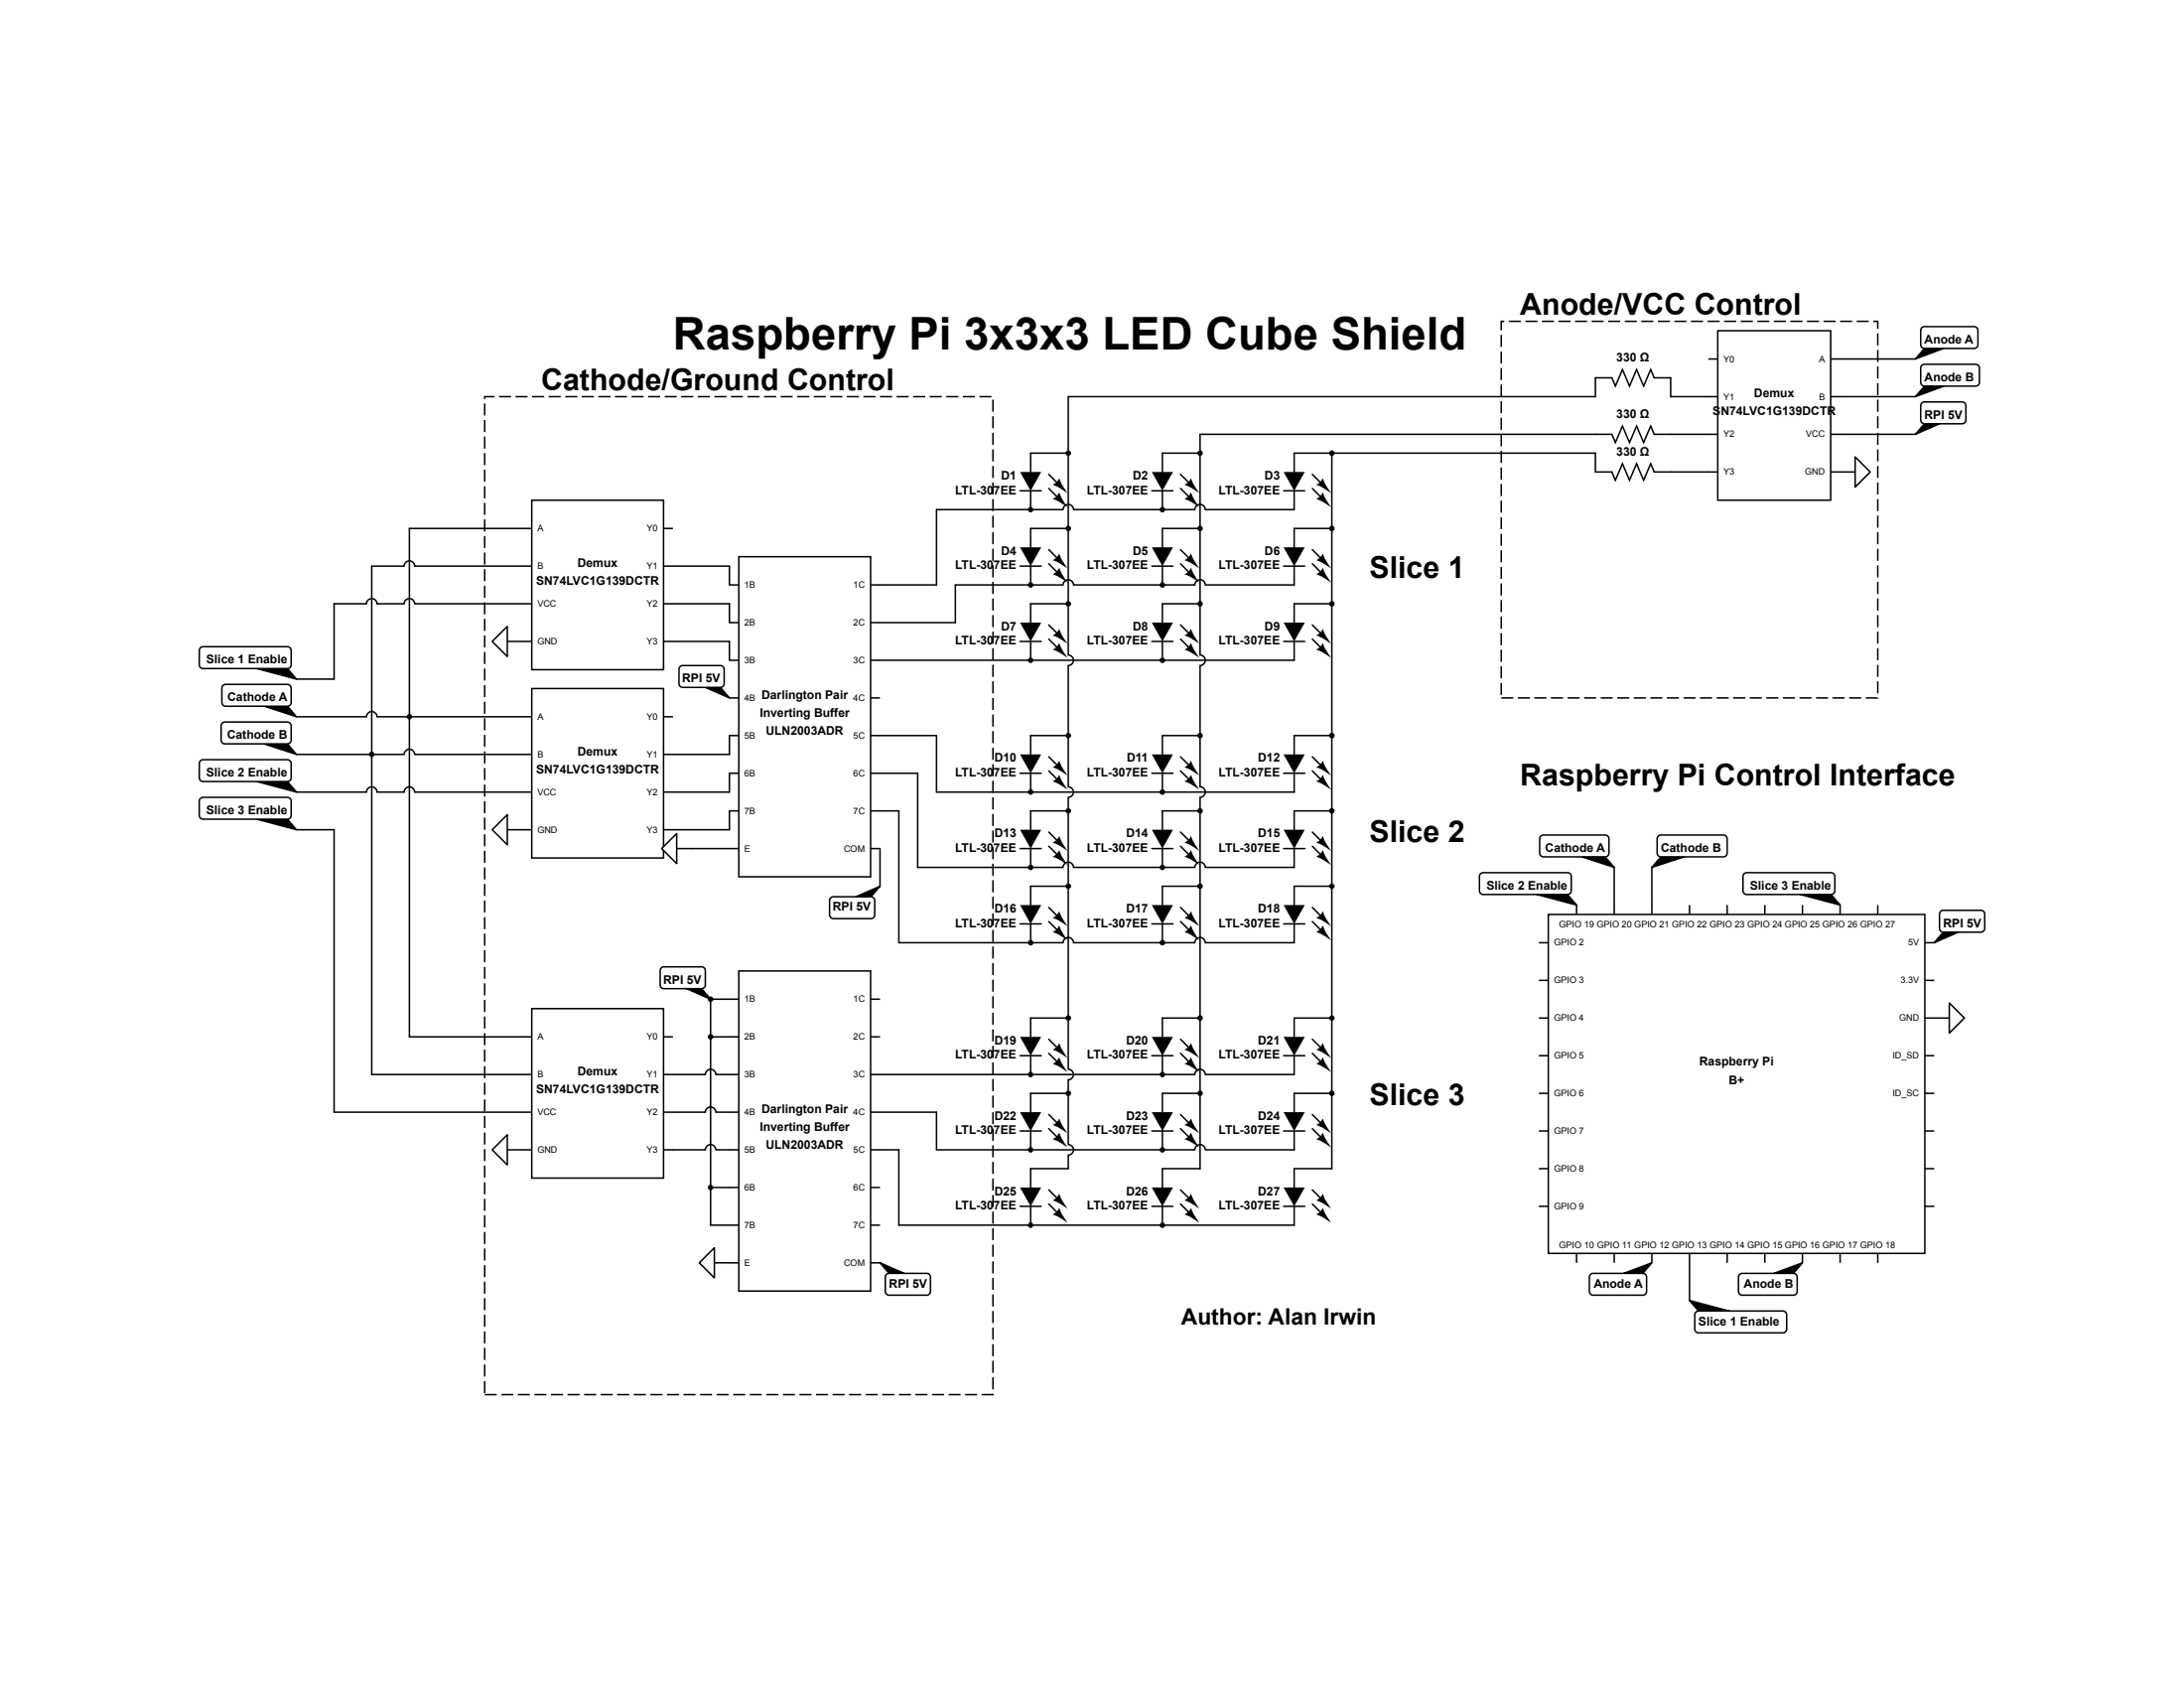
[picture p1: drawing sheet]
<svg xmlns="http://www.w3.org/2000/svg" width="279mm" height="216mm" viewBox="0 0 279 216" stroke-linecap="round" stroke-linejoin="round" font-family="sans-serif">
<g fill="#000">
<path d="M246.2 54.2h1.9l-3.1 1.4zM246.2 49.4h2.5l-3.7 1.3zM246.2 44.6h2.4l-3.6 1.3zM130.5 60.4h2.7l-1.4 2.4zM130.5 70h2.7l-1.4 2.4zM130.5 79.6h2.7l-1.4 2.4zM135.5 63l.3 .7 .8 1.2-1.2-.8-.7-.3a1.66 1.66 0 0 0 .8-.8zM135.5 61.2l.3 .7 .8 1.2-1.2-.8-.7-.3a1.66 1.66 0 0 0 .8-.8zM135.5 72.6l.3 .7 .8 1.2-1.2-.7-.7-.3a1.66 1.66 0 0 0 .8-.9zM135.5 70.8l.3 .7 .8 1.2-1.2-.7-.7-.4a1.66 1.66 0 0 0 .8-.8zM147.4 60.4h2.7l-1.4 2.4zM147.4 70h2.7l-1.4 2.4z"/>
<path d="M147.4 79.6h2.7l-1.4 2.4zM151.5 63.8a1.67 1.67 0 0 0 .9-.8l.3 .7 .7 1.2-1.1-.8zM151.5 62a1.66 1.66 0 0 0 .9-.8l.3 .7 .7 1.2-1.1-.8zM151.5 73.5a1.67 1.67 0 0 0 .9-.9l.3 .7 .7 1.2-1.1-.7zM151.5 71.6a1.67 1.67 0 0 0 .9-.8l.3 .7 .7 1.2-1.1-.7zM164.2 60.4h2.7l-1.3 2.4zM164.2 70h2.7l-1.3 2.4zM164.2 79.6h2.7l-1.3 2.4zM169.2 63l.3 .7 .8 1.2-1.2-.8-.7-.3a1.66 1.66 0 0 0 .8-.8zM169.2 61.2l.3 .7 .8 1.2-1.2-.8-.7-.3a1.66 1.66 0 0 0 .8-.8zM169.2 72.6l.3 .7 .8 1.2-1.2-.7-.7-.3a1.66 1.66 0 0 0 .8-.9zM169.2 70.8l.3 .7 .8 1.2-1.2-.7-.7-.4a1.66 1.66 0 0 0 .8-.8z"/>
<path d="M33.8 95.1h3l1.1 1.4zM33.8 90.3h3l1.1 1.4zM32.8 85.5h4l1.1 1.4zM90.2 87.9h2l1.1 1.4zM130.5 96.5h2.7l-1.4 2.4zM135.5 82.2l.3 .8 .8 1.1-1.2-.7-.7-.3a1.66 1.66 0 0 0 .8-.9zM135.5 80.4l.3 .8 .8 1.1-1.2-.7-.7-.3a1.67 1.67 0 0 0 .8-.9zM135.5 99.1l.3 .7 .8 1.2-1.2-.8-.7-.3a1.66 1.66 0 0 0 .8-.8zM135.5 97.3l.3 .7 .8 1.2-1.2-.8-.7-.3a1.66 1.66 0 0 0 .8-.8zM147.4 96.5h2.7l-1.4 2.4zM151.5 83.1a1.66 1.66 0 0 0 .9-.9l.3 .8 .7 1.1-1.1-.7zM151.5 81.3a1.67 1.67 0 0 0 .9-.9l.3 .8 .7 1.1-1.1-.7z"/>
<path d="M151.5 99.9a1.67 1.67 0 0 0 .9-.8l.3 .7 .7 1.2-1.1-.8zM152.4 97.3l.3 .7 .7 1.2-1.1-.8-.8-.3a1.66 1.66 0 0 0 .9-.8zM164.2 96.5h2.7l-1.3 2.4zM168.4 83.1a1.66 1.66 0 0 0 .8-.9l.3 .8 .8 1.1-1.2-.7zM168.4 81.3a1.66 1.66 0 0 0 .8-.9l.3 .8 .8 1.1-1.2-.7zM169.2 99.1l.3 .7 .8 1.2-1.2-.8-.7-.3a1.66 1.66 0 0 0 .8-.8zM169.2 97.3l.3 .7 .8 1.2-1.2-.8-.7-.3a1.66 1.66 0 0 0 .8-.8zM32.8 104.8h4l1.1 1.3zM32.8 100h4l1.1 1.3zM109.5 114.7l3.1-1.3-1.2 1.3zM130.5 106.1h2.7l-1.4 2.4zM130.5 115.8h2.7l-1.4 2.4z"/>
<path d="M135.5 108.7l.3 .8 .8 1.1-1.2-.7-.7-.3a1.66 1.66 0 0 0 .8-.9zM135.5 106.9l.3 .8 .8 1.1-1.2-.7-.7-.3a1.66 1.66 0 0 0 .8-.9zM135.5 118.4l.3 .7 .8 1.2-1.2-.8-.7-.3a1.66 1.66 0 0 0 .8-.8zM134.7 117.4a1.66 1.66 0 0 0 .8-.8l.3 .7 .8 1.2-1.2-.8zM147.4 106.1h2.7l-1.4 2.4zM147.4 115.8h2.7l-1.4 2.4zM151.5 109.6a1.67 1.67 0 0 0 .9-.9l.3 .8 .7 1.1-1.1-.7zM151.5 107.8a1.67 1.67 0 0 0 .9-.9l.3 .8 .7 1.1-1.1-.7zM151.5 119.2a1.66 1.66 0 0 0 .9-.8l.3 .7 .7 1.2-1.1-.8zM151.5 117.4a1.66 1.66 0 0 0 .9-.8l.3 .7 .7 1.2-1.1-.8zM164.2 106.1h2.7l-1.3 2.4zM164.2 115.8h2.7l-1.3 2.4z"/>
<path d="M168.4 109.6a1.66 1.66 0 0 0 .8-.9l.3 .8 .8 1.1-1.2-.7zM168.4 107.8a1.66 1.66 0 0 0 .8-.9l.3 .8 .8 1.1-1.2-.7zM168.4 119.2a1.66 1.66 0 0 0 .8-.8l.3 .7 .8 1.2-1.2-.8zM168.4 117.4a1.66 1.66 0 0 0 .8-.8l.3 .7 .8 1.2-1.2-.8zM196.6 114.4h3.9l1.2 1.4zM202.4 109.6h3l1.1 1.3zM212.5 109.6h3l-4.2 1.3zM230.3 114.4h4l1.1 1.4zM87.8 126.5h2l1.1 1.3zM130.5 132.6h2.7l-1.4 2.4zM135.5 135.2l.3 .8 .8 1.1-1.2-.7-.7-.3a1.66 1.66 0 0 0 .8-.9zM135.5 133.4l.3 .8 .8 1.1-1.2-.7-.7-.3a1.66 1.66 0 0 0 .8-.9z"/>
<path d="M147.4 132.6h2.7l-1.4 2.4zM152.4 135.2l.3 .8 .7 1.1-1.1-.7-.8-.3a1.67 1.67 0 0 0 .9-.9zM152.4 133.4l.3 .8 .7 1.1-1.1-.7-.8-.3a1.66 1.66 0 0 0 .9-.9zM164.2 132.6h2.7l-1.3 2.4zM169.2 135.2l.3 .8 .8 1.1-1.2-.7-.7-.3a1.66 1.66 0 0 0 .8-.9zM169.2 133.4l.3 .8 .8 1.1-1.2-.7-.7-.3a1.66 1.66 0 0 0 .8-.9zM248.6 119.2h1.9l-3.1 1.4zM130.5 142.3h2.7l-1.4 2.4zM130.5 151.9h2.7l-1.4 2.4zM134.7 145.7a1.66 1.66 0 0 0 .8-.8l.3 .7 .8 1.2-1.2-.8zM135.5 143l.3 .8 .8 1.2-1.2-.8-.7-.3a1.66 1.66 0 0 0 .8-.9zM135.5 154.5l.3 .7 .8 1.2-1.2-.8-.7-.3a1.66 1.66 0 0 0 .8-.8z"/>
<path d="M135.5 152.7l.3 .7 .8 1.2-1.2-.8-.7-.3a1.66 1.66 0 0 0 .8-.8zM147.4 142.3h2.7l-1.4 2.4zM147.4 151.9h2.7l-1.4 2.4zM151.5 145.7a1.66 1.66 0 0 0 .9-.8l.3 .7 .7 1.2-1.1-.8zM152.4 143l.3 .8 .7 1.2-1.1-.8-.8-.3a1.67 1.67 0 0 0 .9-.9zM151.5 155.3a1.66 1.66 0 0 0 .9-.8l.3 .7 .7 1.2-1.1-.8zM151.5 153.5a1.66 1.66 0 0 0 .9-.8l.3 .7 .7 1.2-1.1-.8zM164.2 142.3h2.7l-1.3 2.4zM164.2 151.9h2.7l-1.3 2.4zM168.4 145.7a1.66 1.66 0 0 0 .8-.8l.3 .7 .8 1.2-1.2-.8zM169.2 143l.3 .8 .8 1.2-1.2-.8-.7-.3a1.66 1.66 0 0 0 .8-.9zM168.4 155.3a1.66 1.66 0 0 0 .8-.8l.3 .7 .8 1.2-1.2-.8z"/>
<path d="M168.4 153.5a1.66 1.66 0 0 0 .8-.8l.3 .7 .8 1.2-1.2-.8zM112.6 161.5l3.1 1.4h-2zM207.7 162.9l3.6-1.4-1.1 1.4zM216.1 166.3l5.1 1.4h-3.9zM226.9 162.9l3.7-1.4-1.2 1.4z"/>
</g>
<g fill="none" stroke="#000" stroke-width=".19">
<path d="M136.7 58h-4.9v2.4M136.7 50.7v26.5M153.5 58h-4.8v2.4M153.5 55.6v21.6M246.2 54.2h1.9l-3.1 1.4zM246.2 49.4h2.5l-3.7 1.3zM246.2 44.6h2.4l-3.6 1.3zM130.5 62.8h2.7M130.5 72.4h2.7M131.8 62.8v2.4M131.8 72.4v2.4M134.2 62.5l1.2 1.2"/>
<path d="M134.2 60.7l1.2 1.2M134.2 72.1l1.2 1.2M134.2 70.3l1.2 1.2M134.2 79.9l1.2 1.2M136.7 77.2v6.6a.67 .67 0 0 1 .6 .7 .67 .67 0 0 1-.6 .6v15.5a.67 .67 0 0 1 .6 .7 .67 .67 0 0 1-.6 .7v11.4M136.7 67.6h-4.9v2.4M136.7 77.2h-4.9v2.4M147.4 62.8h2.7M147.4 72.4h2.7M148.7 62.8v2.4M148.7 72.4v2.4M151 62.5l1.2 1.2"/>
<path d="M151 60.7l1.2 1.2M151 72.1l1.2 1.2M151 70.3l1.2 1.2M151 79.9l1.2 1.2M153.5 77.2v6.6a.67 .67 0 0 1 .7 .7 .67 .67 0 0 1-.7 .6v15.5a.67 .67 0 0 1 .7 .7 .67 .67 0 0 1-.7 .7v11.4h-4.8v2.4M153.5 67.6h-4.8v2.4M153.5 77.2h-4.8v2.4M164.2 62.8h2.7M164.2 72.4h2.7M165.6 62.8v2.4h-11.4a.67 .67 0 0 0-.7-.7 .67 .67 0 0 0-.7 .7h-15.5a.67 .67 0 0 0-.6-.7 .67 .67 0 0 0-.7 .7h-16.2v9.6h-7.2M165.6 72.4v2.4h-11.4a.67 .67 0 0 0-.7-.7 .67 .67 0 0 0-.7 .7h-15.5a.67 .67 0 0 0-.6-.7 .67 .67 0 0 0-.7 .7h-13.8v4.8h-9.6M165.6 60.4v-2.4h4.8v91.5h-4.8v2.4"/>
<path d="M167.9 62.5l1.2 1.2M167.9 60.7l1.2 1.2M167.9 72.1l1.2 1.2M167.9 70.3l1.2 1.2M167.9 79.9l1.2 1.2M170.4 67.6h-4.8v2.4M170.4 77.2h-4.8v2.4M32.8 100h4l1.1 1.3zM32.8 85.5h4l1.1 1.4zM33.8 95.1h3l1.1 1.4zM33.8 90.3h3l1.1 1.4zM90.2 87.9h2l1.1 1.4z"/>
<path d="M112.6 98.9h4.8v12h18.6a.67 .67 0 0 1 .7-.6 .67 .67 0 0 1 .6 .6h15.5a.67 .67 0 0 1 .7-.6 .67 .67 0 0 1 .7 .6h11.4v-2.4M130.5 82h2.7M130.5 98.9h2.7M131.8 82v2.5M131.8 98.9v2.4M134.2 81.7l1.2 1.2M134.2 98.6l1.2 1.2M134.2 96.8l1.2 1.2M136.7 94.1h-4.9v2.4M147.4 82h2.7M147.4 98.9h2.7M148.7 82v2.5"/>
<path d="M148.7 98.9v2.4M151 81.7l1.2 1.2M151 98.6l1.2 1.2M151 96.8l1.2 1.2M153.5 94.1h-4.8v2.4M164.2 82h2.7M164.2 98.9h2.7M165.6 82v2.5M165.6 98.9v2.4h-45.8M167.9 81.7l1.2 1.2M167.9 98.6l1.2 1.2M167.9 96.8l1.2 1.2"/>
<path d="M170.4 94.1h-4.8v2.4M32.8 104.8h4l1.1 1.3zM109.5 114.7l3.1-1.3-1.2 1.3zM112.6 103.7h2.4v16.9h21a.67 .67 0 0 1 .7-.7 .67 .67 0 0 1 .6 .7h15.5a.67 .67 0 0 1 .7-.7 .67 .67 0 0 1 .7 .7h11.4v-2.4M130.5 108.5h2.7M130.5 118.2h2.7M131.8 108.5v2.4M131.8 118.2v2.4M134.2 108.2l1.2 1.2M134.2 106.4l1.2 1.2M134.2 117.9l1.2 1.2M134.2 116.1l1.2 1.2"/>
<path d="M136.7 113.4v23.4a.67 .67 0 0 1 .6 .6 .67 .67 0 0 1-.6 .7v8.3a.67 .67 0 0 1 .6 .7 .67 .67 0 0 1-.6 .6v1.8h-4.9v2.4M136.7 103.7h-4.9v2.4M136.7 113.4h-4.9v2.4M147.4 108.5h2.7M147.4 118.2h2.7M148.7 108.5v2.4M148.7 118.2v2.4M151 108.2l1.2 1.2M151 106.4l1.2 1.2M151 117.9l1.2 1.2M151 116.1l1.2 1.2M153.5 103.7h-4.8v2.4"/>
<path d="M164.2 108.5h2.7M164.2 118.2h2.7M167.9 108.2l1.2 1.2M167.9 106.4l1.2 1.2M167.9 117.9l1.2 1.2M167.9 116.1l1.2 1.2M170.4 103.7h-4.8v2.4M170.4 113.4h-4.8v2.4M196.6 114.4h3.9l1.2 1.4zM202.4 109.6h3l1.1 1.3zM212.5 109.6h3l-4.2 1.3zM230.3 114.4h4l1.1 1.4z"/>
<path d="M248.6 119.2h1.9l-3.1 1.4zM87.8 126.5h2l1.1 1.3zM130.5 135h2.7M131.8 135v2.4M134.2 134.7l1.2 1.2M134.2 132.9l1.2 1.2M136.7 130.2h-4.9v2.4M136.7 139.8h-4.9v2.5M147.4 135h2.7M148.7 135v2.4M151 134.7l1.2 1.2M151 132.9l1.2 1.2"/>
<path d="M153.5 130.2h-4.8v2.4M153.5 139.8h-4.8v2.5M164.2 135h2.7M165.6 135v2.4h-11.4a.67 .67 0 0 0-.7-.6 .67 .67 0 0 0-.7 .6h-40.2M167.9 134.7l1.2 1.2M167.9 132.9l1.2 1.2M170.4 130.2h-4.8v2.4M170.4 139.8h-4.8v2.5M130.5 144.7h2.7M130.5 154.3h2.7M131.8 144.7v2.4M131.8 154.3v2.4"/>
<path d="M134.2 144.4l1.2 1.2M134.2 142.6l1.2 1.2M134.2 154l1.2 1.2M134.2 152.2l1.2 1.2M147.4 144.7h2.7M147.4 154.3h2.7M148.7 144.7v2.4M148.7 154.3v2.4M151 144.4l1.2 1.2M151 142.6l1.2 1.2M151 154l1.2 1.2M151 152.2l1.2 1.2"/>
<path d="M153.5 149.5h-4.8v2.4M164.2 144.7h2.7M164.2 154.3h2.7M165.6 144.7v2.4h-11.4a.67 .67 0 0 0-.7-.7 .67 .67 0 0 0-.7 .7h-33M165.6 154.3v2.4h-50.6M167.9 144.4l1.2 1.2M167.9 142.6l1.2 1.2M167.9 154l1.2 1.2M167.9 152.2l1.2 1.2M112.6 161.5l3.1 1.4h-2zM207.7 162.9l3.6-1.4-1.1 1.4zM216.1 166.3l5.1 1.4h-3.9z"/>
<path d="M226.9 162.9l3.7-1.4-1.2 1.4z"/>
</g>
<path d="M62 50.7h65v127.7h-65zM192.1 41.1h48.1v48.2h-48.1z" fill="none" stroke="#000" stroke-width=".19" stroke-dasharray="1.5 .6" stroke-linecap="butt"/>
<path d="M68 129h16.9v21.7h-16.9z" fill="#fff"/>
<g fill="none" stroke="#000" stroke-width=".19">
<path d="M86.1 72.4h7.2M86.1 77.2h7.2M86.1 82h7.2M86.1 96.5h7.2M86.1 101.3h7.2M86.1 106.1h7.2M66.8 132.6h1.2M66.8 137.4h1.2M68 129h16.9v21.7h-16.9zM84.9 132.6h1.2M84.9 137.4h1.2M66.8 147.1h1.2"/>
<path d="M66.8 142.3h1.2M84.9 147.1h1.2M84.9 142.3h1.2"/>
</g>
<path d="M68 64h16.9v21.7h-16.9z" fill="#fff"/>
<path d="M66.8 67.6h1.2M66.8 77.2h1.2M66.8 72.4h1.2M68 64h16.9v21.7h-16.9zM84.9 67.6h1.2M84.9 77.2h1.2M84.9 72.4h1.2M66.8 82h1.2M84.9 82h1.2" fill="none" stroke="#000" stroke-width=".19"/>
<path d="M68 88.1h16.9v21.6h-16.9z" fill="#fff"/>
<path d="M66.8 91.7h1.2M66.8 96.5h1.2M68 88.1h16.9v21.6h-16.9zM84.9 91.7h1.2M84.9 96.5h1.2M66.8 106.1h1.2M66.8 101.3h1.2M84.9 106.1h1.2M84.9 101.3h1.2M64.9 147.1h1.9" fill="none" stroke="#000" stroke-width=".19"/>
<path d="M63 147.1l1.9-2v3.9z" fill="#fff"/>
<path d="M64.9 106.1h1.9M63 147.1l1.9-2v3.9z" fill="none" stroke="#000" stroke-width=".19"/>
<path d="M64.9 104.2v3.9l-1.9-2z" fill="#fff"/>
<path d="M64.9 82h1.9M64.9 104.2v3.9l-1.9-2z" fill="none" stroke="#000" stroke-width=".19"/>
<path d="M64.9 80.1v3.9l-1.9-2z" fill="#fff"/>
<path d="M136.7 50.7h67.4M47.6 72.4h4.1a.67 .67 0 0 1 .7-.7 .67 .67 0 0 1 .6 .7h13.8M64.9 80.1v3.9l-1.9-2zM37.9 101.3h9a.67 .67 0 0 1 .7-.7 .67 .67 0 0 1 .6 .7h3.5a.67 .67 0 0 1 .7-.7 .67 .67 0 0 1 .6 .7h13.8M153.5 113.4v36.1" fill="none" stroke="#000" stroke-width=".19"/>
<path d="M219.8 42.3h14.4v21.7h-14.4z" fill="#fff"/>
<path d="M213.7 55.6h6.1M213.7 50.7h6.1M218.5 45.9h1.3M219.8 42.3h14.4v21.7h-14.4zM234.2 45.9h1.2M234.2 55.6h1.2M234.2 50.7h1.2M213.7 60.4h6.1M234.2 60.4h3.1" fill="none" stroke="#000" stroke-width=".19"/>
<path d="M237.3 58.4l2 2-2 1.9z" fill="#fff"/>
<path d="M237.3 58.4l2 2-2 1.9z" fill="none" stroke="#000" stroke-width=".19"/>
<path d="M94.5 124.2h16.9v40.9h-16.9z" fill="#fff"/>
<g fill="none" stroke="#000" stroke-width=".19">
<path d="M86.6 108.5h1.9M93.3 127.8h1.2M93.3 132.6h1.2M93.3 137.4h1.2M94.5 124.2h16.9v40.9h-16.9zM111.4 127.8h1.2M111.4 132.6h1.2M111.4 137.4h1.2M42.7 142.3h24.1M86.1 142.3h4.1a.67 .67 0 0 1 .7-.7 .67 .67 0 0 1 .7 .7h2.9M93.3 147.1h1.2M93.3 151.9h1.2"/>
<path d="M93.3 156.7h1.2M111.4 142.3h1.2M111.4 147.1h1.2M111.4 151.9h1.2M111.4 156.7h1.2M93.3 161.5h1.2M111.4 161.5h1.2"/>
</g>
<path d="M84.6 108.5l2-1.9v3.9z" fill="#fff"/>
<path d="M84.6 108.5l2-1.9v3.9zM91.4 161.5h1.9" fill="none" stroke="#000" stroke-width=".19"/>
<path d="M89.5 161.5l1.9-1.9v3.8z" fill="#fff"/>
<path d="M89.5 161.5l1.9-1.9v3.8z" fill="none" stroke="#000" stroke-width=".19"/>
<path d="M198.1 117h48.1v43.3h-48.1z" fill="#fff"/>
<g fill="none" stroke="#000" stroke-width=".19">
<path d="M66.8 77.2h-13.8a.67 .67 0 0 0-.6-.6 .67 .67 0 0 0-.7 .6h-3.5a.67 .67 0 0 0-.6-.6 .67 .67 0 0 0-.7 .6h-4.2v9.7h-4.8M66.8 67.6h-14.4v65h14.4M37.9 96.5h13.8a.67 .67 0 0 1 .7-.7 .67 .67 0 0 1 .6 .7h13.8M37.9 91.7h9a.67 .67 0 0 1 .7-.7 .67 .67 0 0 1 .6 .7h18.6M47.6 96.5v40.9h19.2M37.9 106.1h4.8v36.2M198.1 117h48.1v43.3h-48.1zM201.7 115.8v1.2M206.5 115.8v1.2M211.3 115.8v1.2M216.1 115.8v1.2M221 115.8v1.2"/>
<path d="M225.8 115.8v1.2M230.6 115.8v1.2M235.4 115.8v1.2M240.2 115.8v1.2M196.9 120.6h1.2M196.9 130.2h1.2M196.9 125.4h1.2M196.9 135h1.2M196.9 139.8h1.2M246.2 120.6h1.2M246.2 130.2h1.2M246.2 125.4h1.2"/>
<path d="M246.2 135h1.2M246.2 139.8h1.2M196.9 144.7h1.2M196.9 154.3h1.2M196.9 149.5h1.2M246.2 144.7h1.2M246.2 154.3h1.2M246.2 149.5h1.2M201.7 160.3v1.2M206.5 160.3v1.2M211.3 160.3v1.2M216.1 160.3v1.2"/>
<path d="M221 160.3v1.2M225.8 160.3v1.2M230.6 160.3v1.2M235.4 160.3v1.2M240.2 160.3v1.2"/>
</g>
<path d="M25.6 83l.1-.2 .3-.1h10.8l.2 .1 .2 .2v.2v1.8v.3l-.2 .1-.2 .1h-10.8l-.3-.1-.1-.1-.1-.3z" fill="#fff"/>
<path d="M25.6 83l.1-.2 .3-.1h10.8l.2 .1 .2 .2v.2v1.8v.3l-.2 .1-.2 .1h-10.8l-.3-.1-.1-.1-.1-.3z" fill="none" stroke="#000" stroke-width=".19"/>
<path d="M25.6 97.4l.1-.2h.3h10.8h.2l.2 .2v.2v1.9v.2l-.2 .2-.2 .1h-10.8l-.3-.1-.1-.2-.1-.2z" fill="#fff"/>
<path d="M25.6 97.4l.1-.2h.3h10.8h.2l.2 .2v.2v1.9v.2l-.2 .2-.2 .1h-10.8l-.3-.1-.1-.2-.1-.2z" fill="none" stroke="#000" stroke-width=".19"/>
<path d="M25.7 102h.3h10.8h.2l.2 .2v.3v1.8v.2l-.2 .2-.2 .1h-10.8l-.3-.1-.1-.2-.1-.2v-1.8l.1-.3z" fill="#fff"/>
<path d="M25.7 102h.3h10.8h.2l.2 .2v.3v1.8v.2l-.2 .2-.2 .1h-10.8l-.3-.1-.1-.2-.1-.2v-1.8l.1-.3z" fill="none" stroke="#000" stroke-width=".19"/>
<path d="M28.5 87.8l.1-.2 .3-.1h7.9l.2 .1 .2 .2v.2v1.8v.3l-.2 .2h-.2h-7.9h-.3l-.1-.2-.1-.3z" fill="#fff"/>
<path d="M28.5 87.8l.1-.2 .3-.1h7.9l.2 .1 .2 .2v.2v1.8v.3l-.2 .2h-.2h-7.9h-.3l-.1-.2-.1-.3z" fill="none" stroke="#000" stroke-width=".19"/>
<path d="M28.4 92.6l.1-.2 .3-.1h8l.2 .1 .2 .2v.2v1.9v.2l-.2 .2h-.2h-8h-.3l-.1-.2-.1-.2z" fill="#fff"/>
<path d="M47.6 72.4v24.1M28.4 92.6l.1-.2 .3-.1h8l.2 .1 .2 .2v.2v1.9v.2l-.2 .2h-.2h-8h-.3l-.1-.2-.1-.2z" fill="none" stroke="#000" stroke-width=".19"/>
<path d="M245.8 42l.2-.2h.2h6.6l.2 .2v.3v2l-.2 .2-.2 .1-6.6-.1-.2-.2-.1-.2z" fill="#fff"/>
<path d="M245.8 42l.2-.2h.2h6.6l.2 .2v.3v2l-.2 .2-.2 .1-6.6-.1-.2-.2-.1-.2z" fill="none" stroke="#000" stroke-width=".19"/>
<path d="M245.8 46.8l.2-.1 .2-.1 6.8 .1 .2 .1v.3v2l-.2 .2-.3 .1-6.7-.1-.2-.2-.1-.2z" fill="#fff"/>
<path d="M235.4 45.9h9.6M235.4 50.7h9.6M245.8 46.8l.2-.1 .2-.1 6.8 .1 .2 .1v.3v2l-.2 .2-.3 .1-6.7-.1-.2-.2-.1-.2z" fill="none" stroke="#000" stroke-width=".19"/>
<path d="M248.4 116.5l5-.1 .3 .1 .1 .2 .1 .2-.1 2.1-.1 .2h-.3h-5l-.2-.2-.1-.3v-1.8l.1-.2z" fill="#fff"/>
<path d="M248.4 116.5l5-.1 .3 .1 .1 .2 .1 .2-.1 2.1-.1 .2h-.3h-5l-.2-.2-.1-.3v-1.8l.1-.2z" fill="none" stroke="#000" stroke-width=".19"/>
<path d="M217.1 167.7h.2h10.8h.2l.2 .2 .1 .3v1.8l-.1 .2-.2 .2-.2 .1h-10.8l-.2-.1-.2-.2-.1-.2v-1.8l.1-.3z" fill="#fff"/>
<path d="M217.1 167.7h.2h10.8h.2l.2 .2 .1 .3v1.8l-.1 .2-.2 .2-.2 .1h-10.8l-.2-.1-.2-.2-.1-.2v-1.8l.1-.3z" fill="none" stroke="#000" stroke-width=".19"/>
<path d="M189.5 111.7l.2-.1h10.8l.3 .1 .2 .2v.2v1.8v.3l-.2 .1-.3 .1h-10.8l-.2-.1-.2-.1v-.3v-1.8v-.2z" fill="#fff"/>
<path d="M189.5 111.7l.2-.1h10.8l.3 .1 .2 .2v.2v1.8v.3l-.2 .1-.3 .1h-10.8l-.2-.1-.2-.1v-.3v-1.8v-.2z" fill="none" stroke="#000" stroke-width=".19"/>
<path d="M223 111.9l.2-.2 .3-.1h10.8l.2 .1 .2 .2v.2v1.8v.3l-.2 .1-.2 .1h-10.8l-.3-.1-.2-.1v-.3z" fill="#fff"/>
<path d="M223 111.9l.2-.2 .3-.1h10.8l.2 .1 .2 .2v.2v1.8v.3l-.2 .1-.2 .1h-10.8l-.3-.1-.2-.1v-.3z" fill="none" stroke="#000" stroke-width=".19"/>
<path d="M203.4 163.1l.2-.2h.2h6.6l.2 .2v.2v2.1l-.2 .2-.2 .1-6.6-.1-.2-.2-.1-.2z" fill="#fff"/>
<path d="M203.4 163.1l.2-.2h.2h6.6l.2 .2v.2v2.1l-.2 .2-.2 .1-6.6-.1-.2-.2-.1-.2z" fill="none" stroke="#000" stroke-width=".19"/>
<path d="M222.5 163.1l.1-.2h.3h6.8l.2 .2v.2v2.1l-.2 .2-.3 .1-6.8-.1-.1-.2-.1-.2z" fill="#fff"/>
<path d="M222.5 163.1l.1-.2h.3h6.8l.2 .2v.2v2.1l-.2 .2-.3 .1-6.8-.1-.1-.2-.1-.2z" fill="none" stroke="#000" stroke-width=".19"/>
<path d="M197.2 106.9l.3-.1h7.9l.2 .1 .2 .1v.3v2.1l-.2 .1-.2 .1h-7.9l-.3-.1-.2-.1v-.3v-1.8v-.3z" fill="#fff"/>
<path d="M197.2 106.9l.3-.1h7.9l.2 .1 .2 .1v.3v2.1l-.2 .1-.2 .1h-7.9l-.3-.1-.2-.1v-.3v-1.8v-.3z" fill="none" stroke="#000" stroke-width=".19"/>
<path d="M212.2 106.9l.3-.1h8l.2 .1 .2 .1 .1 .3-.1 2.1-.2 .1-.2 .1h-8l-.3-.1-.1-.1-.1-.3v-1.8l.1-.3z" fill="#fff"/>
<path d="M206.5 110.9v4.9M211.3 110.9v4.9M212.2 106.9l.3-.1h8l.2 .1 .2 .1 .1 .3-.1 2.1-.2 .1-.2 .1h-8l-.3-.1-.1-.1-.1-.3v-1.8l.1-.3zM247.4 130.2h2M216.1 161.5v4.8" fill="none" stroke="#000" stroke-width=".19"/>
<path d="M249.4 128.3l1.9 1.9-1.9 1.9z" fill="#fff"/>
<path d="M235.4 55.6h9.6M249.4 128.3l1.9 1.9-1.9 1.9z" fill="none" stroke="#000" stroke-width=".19"/>
<path d="M245.8 51.6l.2-.1 .2-.1 5.1 .1 .1 .1 .1 .3-.1 2.1-.1 .1-.3 .1-5-.1-.2-.1-.1-.3z" fill="#fff"/>
<path d="M153.5 55.6h52.7l.5 1 .9-2.1 .9 2.1 .9-2.1 .9 2.1 .9-2.1 .4 1.1h2.1M170.4 58h33.7v2.4h2.1l.5 1 .9-2.1 .9 2.1 .9-2.1 .9 2.1 .9-2.1 .4 1.1h2.1M204.1 50.7v-2.4h2.1l.5 1.1 .9-2.1 .9 2.1 .9-2.1 .9 2.1 .9-2.1 .4 1h2.1v2.4M245.8 51.6l.2-.1 .2-.1 5.1 .1 .1 .1 .1 .3-.1 2.1-.1 .1-.3 .1-5-.1-.2-.1-.1-.3z" fill="none" stroke="#000" stroke-width=".19"/>
<path d="M113.3 163.1l.2-.2h.2h5.1l.2 .2v.2v2.1l-.2 .2-.2 .1-5.1-.1-.2-.2v-.2z" fill="#fff"/>
<path d="M86.1 137.4h4.1a.67 .67 0 0 1 .7-.6 .67 .67 0 0 1 .7 .6h1.7M90.9 127.8h2.4M90.9 132.6h2.4M86.1 147.1h4.1a.67 .67 0 0 1 .7-.7 .67 .67 0 0 1 .7 .7h1.7M90.9 156.7h2.4M90.9 151.9h2.4M112.6 142.3h7.2v4.8M112.6 147.1h2.4v9.6M113.3 163.1l.2-.2h.2h5.1l.2 .2v.2v2.1l-.2 .2-.2 .1-5.1-.1-.2-.2v-.2z" fill="none" stroke="#000" stroke-width=".19"/>
<path d="M84.7 123.7h.2h5.1l.2 .2v.2v2.1l-.2 .2-.2 .1-5.1-.1-.2-.2v-.2v-1.9v-.2z" fill="#fff"/>
<path d="M84.7 123.7h.2h5.1l.2 .2v.2v2.1l-.2 .2-.2 .1-5.1-.1-.2-.2v-.2v-1.9v-.2z" fill="none" stroke="#000" stroke-width=".19"/>
<path d="M94.5 71.2h16.9v40.9h-16.9z" fill="#fff"/>
<g fill="none" stroke="#000" stroke-width=".19">
<path d="M93.3 72.4v2.4h1.2M93.3 77.2v2.4h1.2M94.5 71.2h16.9v40.9h-16.9zM111.4 74.8h1.2M111.4 79.6h1.2M93.3 82v2.5h1.2M93.3 89.3h1.2M94.5 94.1h-1.2v2.4M94.5 98.9h-1.2v2.4M111.4 84.5h54.2M111.4 89.3h1.2M111.4 94.1h8.4v7.2"/>
<path d="M111.4 98.9h1.2M88.5 108.5h6M94.5 103.7h-1.2v2.4M111.4 103.7h1.2M111.4 108.5h1.2v4.9"/>
</g>
<path d="M86.9 85.4l.2-.2 .2-.1 5.1 .1 .2 .2v.2v2.1l-.2 .2h-.2h-5.1l-.2-.2v-.3z" fill="#fff"/>
<path d="M86.9 85.4l.2-.2 .2-.1 5.1 .1 .2 .2v.2v2.1l-.2 .2h-.2h-5.1l-.2-.2v-.3zM90.9 127.8v28.9" fill="none" stroke="#000" stroke-width=".19"/>
<path d="M106.4 114.8l5-.1 .3 .1 .1 .1 .1 .3-.1 2.1-.1 .1-.3 .1-5-.1-.2-.1-.1-.3v-1.8l.1-.3z" fill="#fff"/>
<path d="M106.4 114.8l5-.1 .3 .1 .1 .1 .1 .3-.1 2.1-.1 .1-.3 .1-5-.1-.2-.1-.1-.3v-1.8l.1-.3z" fill="none" stroke="#000" stroke-width=".19"/>
<g fill="#000">
<circle cx="136.7" cy="58" r=".29"/>
<circle cx="153.5" cy="58" r=".29"/>
<circle cx="170.4" cy="58" r=".29"/>
<circle cx="131.8" cy="65.2" r=".29"/>
<circle cx="131.8" cy="74.8" r=".29"/>
<circle cx="136.7" cy="77.2" r=".29"/>
<circle cx="136.7" cy="67.6" r=".29"/>
<circle cx="148.7" cy="65.2" r=".29"/>
<circle cx="148.7" cy="74.8" r=".29"/>
<circle cx="153.5" cy="77.2" r=".29"/>
<circle cx="153.5" cy="67.6" r=".29"/>
<circle cx="170.4" cy="77.2" r=".29"/>
<circle cx="170.4" cy="67.6" r=".29"/>
<circle cx="47.6" cy="96.5" r=".29"/>
<circle cx="52.4" cy="91.7" r=".29"/>
<circle cx="131.8" cy="84.5" r=".29"/>
<circle cx="136.7" cy="94.1" r=".29"/>
<circle cx="148.7" cy="84.5" r=".29"/>
<circle cx="153.5" cy="94.1" r=".29"/>
<circle cx="170.4" cy="94.1" r=".29"/>
<circle cx="131.8" cy="101.3" r=".29"/>
<circle cx="131.8" cy="110.9" r=".29"/>
<circle cx="136.7" cy="113.4" r=".29"/>
<circle cx="136.7" cy="103.7" r=".29"/>
<circle cx="148.7" cy="101.3" r=".29"/>
<circle cx="148.7" cy="110.9" r=".29"/>
<circle cx="153.5" cy="113.4" r=".29"/>
<circle cx="153.5" cy="103.7" r=".29"/>
<circle cx="170.4" cy="113.4" r=".29"/>
<circle cx="170.4" cy="103.7" r=".29"/>
<circle cx="90.9" cy="127.8" r=".29"/>
<circle cx="90.9" cy="132.6" r=".29"/>
<circle cx="131.8" cy="120.6" r=".29"/>
<circle cx="131.8" cy="137.4" r=".29"/>
<circle cx="136.7" cy="139.8" r=".29"/>
<circle cx="136.7" cy="130.2" r=".29"/>
<circle cx="148.7" cy="120.6" r=".29"/>
<circle cx="148.7" cy="137.4" r=".29"/>
<circle cx="153.5" cy="139.8" r=".29"/>
<circle cx="153.5" cy="130.2" r=".29"/>
<circle cx="170.4" cy="139.8" r=".29"/>
<circle cx="170.4" cy="130.2" r=".29"/>
<circle cx="90.9" cy="151.9" r=".29"/>
<circle cx="131.8" cy="156.7" r=".29"/>
<circle cx="131.8" cy="147.1" r=".29"/>
<circle cx="148.7" cy="156.7" r=".29"/>
<circle cx="148.7" cy="147.1" r=".29"/>
</g>
<g fill="none" stroke="#000" stroke-width=".13">
<circle cx="136.7" cy="58" r=".29"/>
<circle cx="153.5" cy="58" r=".29"/>
<circle cx="170.4" cy="58" r=".29"/>
<circle cx="131.8" cy="65.2" r=".29"/>
<circle cx="131.8" cy="74.8" r=".29"/>
<circle cx="136.7" cy="77.2" r=".29"/>
<circle cx="136.7" cy="67.6" r=".29"/>
<circle cx="148.7" cy="65.2" r=".29"/>
<circle cx="148.7" cy="74.8" r=".29"/>
<circle cx="153.5" cy="77.2" r=".29"/>
<circle cx="153.5" cy="67.6" r=".29"/>
<circle cx="170.4" cy="77.2" r=".29"/>
<circle cx="170.4" cy="67.6" r=".29"/>
<circle cx="47.6" cy="96.5" r=".29"/>
<circle cx="52.4" cy="91.7" r=".29"/>
<circle cx="131.8" cy="84.5" r=".29"/>
<circle cx="136.7" cy="94.1" r=".29"/>
<circle cx="148.7" cy="84.5" r=".29"/>
<circle cx="153.5" cy="94.1" r=".29"/>
<circle cx="170.4" cy="94.1" r=".29"/>
<circle cx="131.8" cy="101.3" r=".29"/>
<circle cx="131.8" cy="110.9" r=".29"/>
<circle cx="136.7" cy="113.4" r=".29"/>
<circle cx="136.7" cy="103.7" r=".29"/>
<circle cx="148.7" cy="101.3" r=".29"/>
<circle cx="148.7" cy="110.9" r=".29"/>
<circle cx="153.5" cy="113.4" r=".29"/>
<circle cx="153.5" cy="103.7" r=".29"/>
<circle cx="170.4" cy="113.4" r=".29"/>
<circle cx="170.4" cy="103.7" r=".29"/>
<circle cx="90.9" cy="127.8" r=".29"/>
<circle cx="90.9" cy="132.6" r=".29"/>
<circle cx="131.8" cy="120.6" r=".29"/>
<circle cx="131.8" cy="137.4" r=".29"/>
<circle cx="136.7" cy="139.8" r=".29"/>
<circle cx="136.7" cy="130.2" r=".29"/>
<circle cx="148.7" cy="120.6" r=".29"/>
<circle cx="148.7" cy="137.4" r=".29"/>
<circle cx="153.5" cy="139.8" r=".29"/>
<circle cx="153.5" cy="130.2" r=".29"/>
<circle cx="170.4" cy="139.8" r=".29"/>
<circle cx="170.4" cy="130.2" r=".29"/>
<circle cx="90.9" cy="151.9" r=".29"/>
<circle cx="131.8" cy="156.7" r=".29"/>
<circle cx="131.8" cy="147.1" r=".29"/>
<circle cx="148.7" cy="156.7" r=".29"/>
<circle cx="148.7" cy="147.1" r=".29"/>
</g>
<text font-size="5.8" x="86.1" y="44.7">Raspberry Pi 3x3x3 LED Cube Shield</text>
<g font-size="3.9">
<text x="194.5" y="40.2">Anode/VCC Control</text>
<text x="69.2" y="49.9">Cathode/Ground Control</text>
<text x="175.2" y="73.9">Slice 1</text>
<text x="194.5" y="100.4">Raspberry Pi Control Interface</text>
<text x="175.2" y="107.7">Slice 2</text>
<text x="175.2" y="141.4">Slice 3</text>
</g>
<text font-size="2.9" x="151.1" y="169.4">Author: Alan Irwin</text>
<g font-size="1.5">
<text x="206.8" y="46.3">330 Ω</text>
<text x="246.2" y="43.9">Anode A</text>
<text x="206.8" y="53.5">330 Ω</text>
<text x="219.1" y="53.1">SN74LVC1G139DCTR</text>
<text x="224.4" y="50.8">Demux</text>
<text x="246.2" y="48.7">Anode B</text>
<text x="246.2" y="53.5">RPI 5V</text>
<text x="206.8" y="58.3">330 Ω</text>
<text x="122.2" y="63.2">LTL-307EE</text>
<text x="128.1" y="61.3">D1</text>
<text x="139" y="63.2">LTL-307EE</text>
<text x="144.9" y="61.3">D2</text>
<text x="155.9" y="63.2">LTL-307EE</text>
<text x="161.8" y="61.3">D3</text>
<text x="128.1" y="71">D4</text>
<text x="144.9" y="71">D5</text>
<text x="161.8" y="71">D6</text>
<text x="68.6" y="74.8">SN74LVC1G139DCTR</text>
<text x="73.9" y="72.5">Demux</text>
<text x="122.2" y="72.8">LTL-307EE</text>
<text x="139" y="72.8">LTL-307EE</text>
<text x="155.9" y="72.8">LTL-307EE</text>
<text x="122.2" y="82.5">LTL-307EE</text>
<text x="128.1" y="80.6">D7</text>
<text x="139" y="82.5">LTL-307EE</text>
<text x="144.9" y="80.6">D8</text>
<text x="155.9" y="82.5">LTL-307EE</text>
<text x="161.8" y="80.6">D9</text>
<text x="26.4" y="84.9">Slice 1 Enable</text>
<text x="29.1" y="89.7">Cathode A</text>
<text x="87.3" y="87.3">RPI 5V</text>
<text x="97.4" y="89.4">Darlington Pair</text>
<text x="29.1" y="94.5">Cathode B</text>
<text x="97.2" y="91.7">Inverting Buffer</text>
<text x="98" y="94">ULN2003ADR</text>
<text x="26.4" y="99.3">Slice 2 Enable</text>
<text x="68.6" y="98.9">SN74LVC1G139DCTR</text>
<text x="73.9" y="96.6">Demux</text>
<text x="122.2" y="99.3">LTL-307EE</text>
<text x="127.2" y="97.5">D10</text>
<text x="139" y="99.3">LTL-307EE</text>
<text x="144.2" y="97.5">D11</text>
<text x="155.9" y="99.3">LTL-307EE</text>
<text x="160.9" y="97.5">D12</text>
<text x="26.4" y="104.1">Slice 3 Enable</text>
<text x="127.2" y="107.1">D13</text>
<text x="144.1" y="107.1">D14</text>
<text x="160.9" y="107.1">D15</text>
<text x="122.2" y="108.9">LTL-307EE</text>
<text x="139" y="108.9">LTL-307EE</text>
<text x="155.9" y="108.9">LTL-307EE</text>
<text x="190.2" y="113.8">Slice 2 Enable</text>
<text x="197.7" y="108.9">Cathode A</text>
<text x="212.5" y="108.9">Cathode B</text>
<text x="223.9" y="113.8">Slice 3 Enable</text>
<text x="106.5" y="116.5">RPI 5V</text>
<text x="122.2" y="118.6">LTL-307EE</text>
<text x="127.2" y="116.7">D16</text>
<text x="139" y="118.6">LTL-307EE</text>
<text x="144.1" y="116.7">D17</text>
<text x="155.9" y="118.6">LTL-307EE</text>
<text x="160.9" y="116.7">D18</text>
<text x="248.6" y="118.6">RPI 5V</text>
<text x="84.9" y="125.8">RPI 5V</text>
<text x="73.9" y="137.5">Demux</text>
<text x="122.2" y="135.4">LTL-307EE</text>
<text x="127.2" y="133.6">D19</text>
<text x="139" y="135.4">LTL-307EE</text>
<text x="144.1" y="133.6">D20</text>
<text x="155.9" y="135.4">LTL-307EE</text>
<text x="160.9" y="133.6">D21</text>
<text x="217.4" y="136.3">Raspberry Pi</text>
<text x="68.6" y="139.8">SN74LVC1G139DCTR</text>
<text x="97.4" y="142.3">Darlington Pair</text>
<text x="127.2" y="143.2">D22</text>
<text x="144.1" y="143.2">D23</text>
<text x="160.9" y="143.2">D24</text>
<text x="221.2" y="138.6">B+</text>
<text x="97.2" y="144.7">Inverting Buffer</text>
<text x="98" y="147">ULN2003ADR</text>
<text x="122.2" y="145.1">LTL-307EE</text>
<text x="139" y="145.1">LTL-307EE</text>
<text x="155.9" y="145.1">LTL-307EE</text>
<text x="122.2" y="154.7">LTL-307EE</text>
<text x="127.2" y="152.9">D25</text>
<text x="139" y="154.7">LTL-307EE</text>
<text x="144.1" y="152.9">D26</text>
<text x="155.9" y="154.7">LTL-307EE</text>
<text x="160.9" y="152.9">D27</text>
<text x="113.7" y="164.7">RPI 5V</text>
<text x="203.9" y="164.7">Anode A</text>
<text x="223.1" y="164.7">Anode B</text>
<text x="217.3" y="169.5">Slice 1 Enable</text>
</g>
<g font-size="1.2">
<text x="220.5" y="46.3">Y0</text>
<text x="232.7" y="46.3">A</text>
<text x="220.5" y="51.1">Y1</text>
<text x="232.7" y="51.1">B</text>
<text x="220.5" y="55.9">Y2</text>
<text x="231" y="55.9">VCC</text>
<text x="220.5" y="60.8">Y3</text>
<text x="230.9" y="60.8">GND</text>
<text x="68.8" y="68">A</text>
<text x="82.7" y="68">Y0</text>
<text x="68.8" y="72.8">B</text>
<text x="68.8" y="77.6">VCC</text>
<text x="82.7" y="77.6">Y2</text>
<text x="82.7" y="72.8">Y1</text>
<text x="95.2" y="75.2">1B</text>
<text x="109.2" y="75.2">1C</text>
<text x="68.8" y="82.4">GND</text>
<text x="82.7" y="82.4">Y3</text>
<text x="95.2" y="80">2B</text>
<text x="109.2" y="80">2C</text>
<text x="95.2" y="84.8">3B</text>
<text x="95.2" y="89.7">4B</text>
<text x="109.2" y="89.7">4C</text>
<text x="109.2" y="84.8">3C</text>
<text x="68.8" y="92.1">A</text>
<text x="82.7" y="92.1">Y0</text>
<text x="95.2" y="94.5">5B</text>
<text x="109.2" y="94.5">5C</text>
<text x="68.8" y="96.9">B</text>
<text x="68.8" y="101.7">VCC</text>
<text x="82.7" y="101.7">Y2</text>
<text x="82.7" y="96.9">Y1</text>
<text x="95.2" y="99.3">6B</text>
<text x="109.2" y="99.3">6C</text>
<text x="68.8" y="106.5">GND</text>
<text x="82.7" y="106.5">Y3</text>
<text x="95.2" y="104.1">7B</text>
<text x="109.2" y="104.1">7C</text>
<text x="95.2" y="108.9">E</text>
<text x="108" y="108.9">COM</text>
<text x="199.4" y="118.6">GPIO 19 GPIO 20 GPIO 21 GPIO 22 GPIO 23 GPIO 24 GPIO 25 GPIO 26 GPIO 27</text>
<text x="198.8" y="121">GPIO 2</text>
<text x="198.8" y="125.8">GPIO 3</text>
<text x="243.1" y="125.8">3.3V</text>
<text x="244.1" y="121">5V</text>
<text x="95.2" y="128.2">1B</text>
<text x="109.2" y="128.2">1C</text>
<text x="198.8" y="130.6">GPIO 4</text>
<text x="243" y="130.6">GND</text>
<text x="68.8" y="133">A</text>
<text x="68.8" y="137.8">B</text>
<text x="82.7" y="137.8">Y1</text>
<text x="82.7" y="133">Y0</text>
<text x="95.2" y="133">2B</text>
<text x="95.2" y="137.8">3B</text>
<text x="109.2" y="137.8">3C</text>
<text x="109.2" y="133">2C</text>
<text x="198.8" y="135.4">GPIO 5</text>
<text x="242.1" y="135.4">ID_SD</text>
<text x="68.8" y="142.6">VCC</text>
<text x="82.7" y="142.6">Y2</text>
<text x="95.2" y="142.6">4B</text>
<text x="109.2" y="142.6">4C</text>
<text x="198.8" y="140.2">GPIO 6</text>
<text x="242.1" y="140.2">ID_SC</text>
<text x="68.8" y="147.5">GND</text>
<text x="82.7" y="147.5">Y3</text>
<text x="95.2" y="147.5">5B</text>
<text x="109.2" y="147.5">5C</text>
<text x="198.8" y="145">GPIO 7</text>
<text x="198.8" y="149.9">GPIO 8</text>
<text x="95.2" y="152.3">6B</text>
<text x="109.2" y="152.3">6C</text>
<text x="198.8" y="154.7">GPIO 9</text>
<text x="95.2" y="157.1">7B</text>
<text x="95.2" y="161.9">E</text>
<text x="108" y="161.9">COM</text>
<text x="109.2" y="157.1">7C</text>
<text x="199.4" y="159.6">GPIO 10 GPIO 11 GPIO 12 GPIO 13 GPIO 14 GPIO 15 GPIO 16 GPIO 17 GPIO 18</text>
</g>
</svg>
